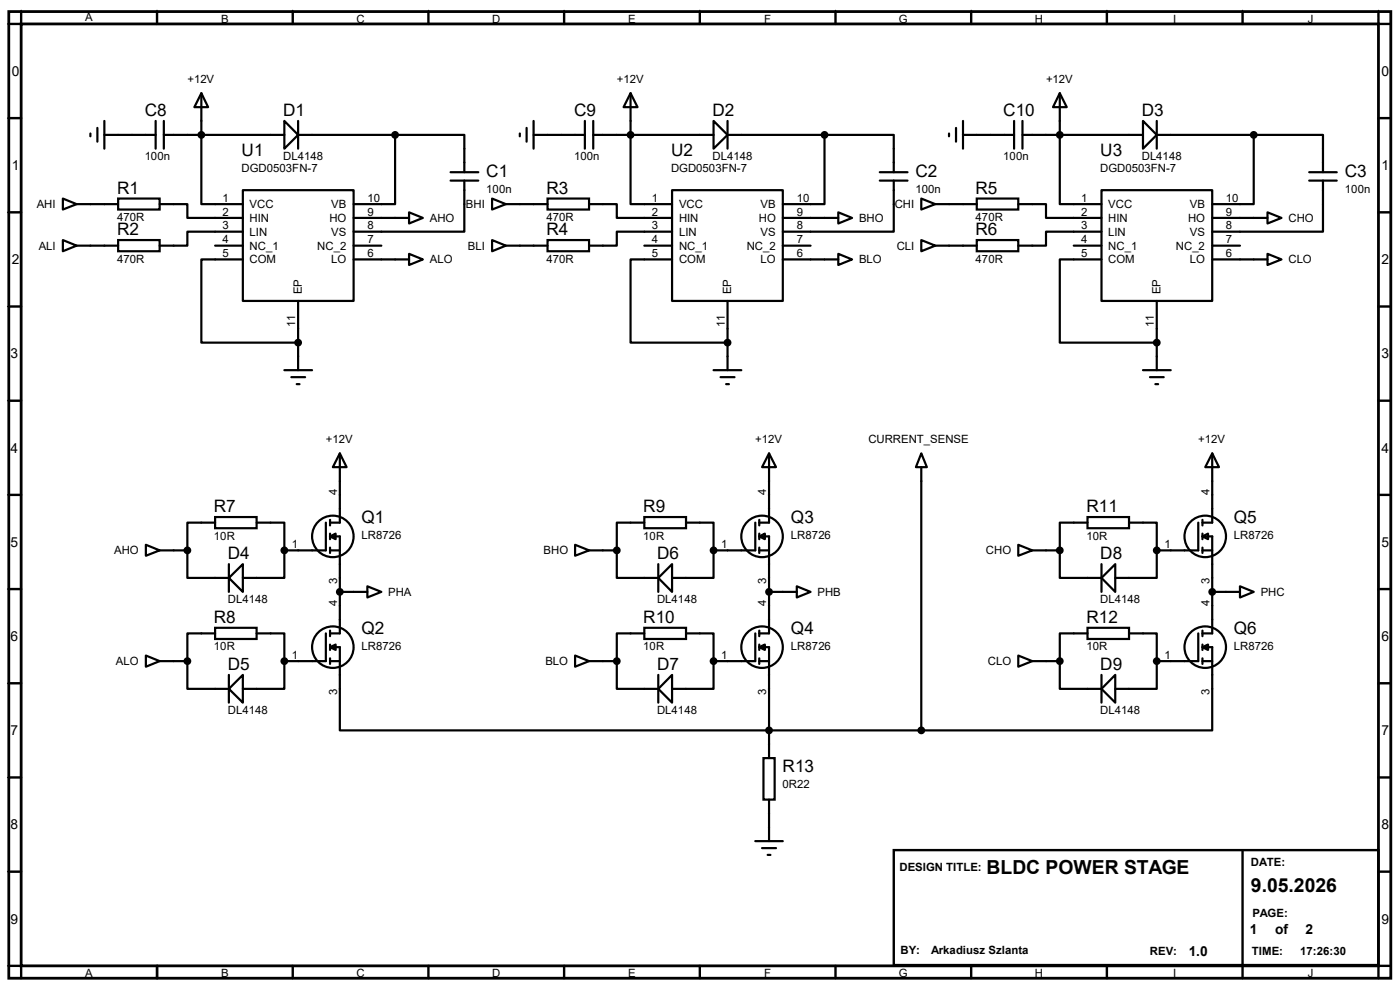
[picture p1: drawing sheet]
<svg xmlns="http://www.w3.org/2000/svg" width="297mm" height="210mm" viewBox="0 0 297 210" stroke-linecap="round" stroke-linejoin="round" font-family="sans-serif">
<path d="M1.9 2.5h293.2v205h-293.2zM4.5 5.1h287.9v199.8h-287.9z" fill="none" stroke="#000" stroke-width=".59"/>
<g fill="none" stroke="#000" stroke-width=".51">
<path d="M4.5 2.5v2.6h-2.6M33.3 2.5v2.6M62.1 2.5v2.6M90.9 2.5v2.6M119.7 2.5v2.6M148.5 2.5v2.6M177.2 2.5v2.6M206 2.5v2.6M234.8 2.5v2.6M263.6 2.5v2.6M292.4 2.5v2.6h2.7M1.9 25.1h2.6"/>
<path d="M292.4 25.1h2.7M1.9 45h2.6M292.4 45h2.7M1.9 65h2.6M292.4 65h2.7M1.9 85h2.6M292.4 85h2.7M1.9 105h2.6M292.4 105h2.7M1.9 125h2.6M292.4 125h2.7M1.9 144.9h2.6"/>
<path d="M292.4 144.9h2.7M1.9 164.9h2.6M292.4 164.9h2.7M1.9 184.9h2.6M189.6 180.3h102.8v24.4h-102.8zM263.6 180.3v24.4M292.4 184.9h2.7M1.9 204.9h2.6v2.6M33.3 204.9v2.6M62.1 204.9v2.6M90.9 204.9v2.6M119.7 204.9v2.6"/>
<path d="M148.5 204.9v2.6M177.2 204.9v2.6M206 204.9v2.6M234.8 204.9v2.6M263.6 204.9v2.6M295.1 204.9h-2.7v2.6"/>
</g>
<g fill="none" stroke="#000" stroke-width=".21">
<path d="M1.6 5.1h2.6M4.5 2.2v2.6M33.3 2.2l.1 2.6M62.1 2.2v2.6M90.9 2.2v2.6M119.7 2.2v2.6M148.5 2.2v2.6M177.2 2.2l.1 2.6M206 2.2l.1 2.6M234.8 2.2l.1 2.6M263.6 2.2l.1 2.6M292.4 2.2l.1 2.6"/>
<path d="M1.6 25.1h2.6M1.6 45h2.6M1.6 65h2.6M1.6 85h2.6M1.6 105h2.6M1.6 125h2.6M1.6 144.9h2.6M1.6 164.9h2.6M1.6 184.9h2.6M1.6 204.9h2.6"/>
</g>
<g fill="none" stroke="#000" stroke-width=".47">
<path d="M42.7 19.8l1.5 2.9h-3zM42.7 19.8v23.5h8.8M133.8 19.8l1.5 2.9h-3zM133.8 19.8v23.5h8.8M224.8 19.8l1.5 2.9h-2.9zM224.8 19.8v23.5h8.9M19.2 28.3v.6M20.7 27.1v3M22.1 28.6h10.9M22.1 25.7v5.8M33 25.7v5.8M34.8 28.6h25.5"/>
<path d="M34.8 25.7v5.8M60.3 25.7l2.9 2.9-2.9 2.9zM63.2 25.7v5.8M63.2 28.6h20.6M83.8 28.6h14.7v7.9M83.8 28.6v14.7h-8.8M95.6 38.3h5.9M95.6 36.5h5.9M98.5 38.3v10.8h-23.5M110.3 28.3v.6M111.7 27.1v3M113.2 28.6h10.9"/>
<path d="M113.2 25.7v5.8M124.1 25.7v5.8M125.9 28.6h25.5M125.9 25.7v5.8M151.4 25.7l2.9 2.9-2.9 2.9zM154.3 28.6h20.6M154.3 25.7v5.8M174.9 28.6h14.7v7.9M174.9 28.6v14.7h-8.8M186.6 38.3h5.9M186.6 36.5h5.9M189.6 38.3v10.8h-23.5"/>
<path d="M201.3 28.3v.6M202.8 27.1v3M204.3 28.6h10.8M204.3 25.7v5.8M215.1 25.7v5.8M216.9 28.6h25.6M216.9 25.7v5.8M242.5 25.7l2.9 2.9-2.9 2.9zM245.4 28.6h20.6M245.4 25.7v5.8M266 28.6h14.7v7.9M266 28.6v14.7h-8.8"/>
<path d="M277.7 38.3h5.9M277.7 36.5h5.9M280.7 38.3v10.8h-23.5M13.3 42.1l3 1.2-3 1.1zM13.3 50.9l3 1.2-3 1.2zM16.3 43.3h8.8M16.3 52.1h8.8M25.1 42.1h8.8v2.3h-8.8zM25.1 50.9h8.8v2.4h-8.8zM33.9 43.3h5.9v2.9h11.7M45.6 52.1h5.9M51.5 40.3h23.5v23.5h-23.5z"/>
<path d="M51.5 55h-8.8v17.7h20.5M51.5 49.1h-11.7v3h-5.9M75 46.2h11.8M75 55h11.8M75 52.1h5.9M86.8 45l2.9 1.2-2.9 1.2zM86.8 53.8l2.9 1.2-2.9 1.2zM104.4 42.1l2.9 1.2-2.9 1.1zM104.4 50.9l2.9 1.2-2.9 1.2zM107.3 43.3h8.9M107.3 52.1h8.9M116.2 42.1h8.8v2.3h-8.8z"/>
<path d="M116.2 50.9h8.8v2.4h-8.8zM125 43.3h5.9v2.9h11.7M136.7 52.1h5.9M142.6 40.3h23.5v23.5h-23.5zM142.6 55h-8.8v17.7h20.5M142.6 49.1h-11.7v3h-5.9M166.1 46.2h11.7M166.1 55h11.7M166.1 52.1h5.9M177.8 45l3 1.2-3 1.2zM177.8 53.8l3 1.2-3 1.2zM195.5 42.1l2.9 1.2-2.9 1.1z"/>
<path d="M195.5 50.9l2.9 1.2-2.9 1.2zM198.4 43.3h8.8M198.4 52.1h8.8M207.2 42.1h8.8v2.3h-8.8zM207.2 50.9h8.8v2.4h-8.8zM216 43.3h5.9v2.9h11.8M227.8 52.1h5.9M233.7 40.3h23.5v23.5h-23.5zM233.7 55h-8.9v17.7h20.6M233.7 49.1h-11.8v3h-5.9M257.2 46.2h11.7M257.2 55h11.7"/>
<path d="M257.2 52.1h5.9M268.9 45l3 1.2-3 1.2zM268.9 53.8l3 1.2-3 1.2zM60.3 78.5h5.9M63.2 63.8v14.7M151.4 78.5h5.9M154.3 63.8v14.7M242.5 78.5h5.9M245.4 63.8v14.7M61.8 80h2.9M62.9 81.5h.6M72.1 96.2l1.4 2.9h-2.9z"/>
<path d="M72.1 96.2v14.7h-2.1M152.9 80h2.9M154.1 81.5h.5M163.2 96.2l1.4 2.9h-2.9zM163.2 96.2v14.7h-2.1M195.5 96.2l1.1 2.9h-2.3zM195.5 99.1v55.8M244 80h2.9M245.1 81.5h.6M257.2 96.2l1.4 2.9h-2.9zM257.2 96.2v14.7h-2.1M30.9 115.6l3 1.2-3 1.1z"/>
<path d="M33.9 116.8h5.9M39.8 116.8v5.8h8.8M45.6 109.7h8.8v2.4h-8.8zM45.6 110.9h-5.8v5.9M48.6 119.7v5.9M54.4 110.9h5.9v5.9M60.3 116.8v5.8h-8.8M69.1 110.9v5.9h-8.8M70 113.8l1.2-.6v1.2zM70 116.8h2.1M70 113.8h2.1v20.6h-2.1M70 110.3v1.2"/>
<path d="M70 113.2v1.2M70 116.2v1.1M122 115.6l3 1.2-3 1.1zM125 116.8h5.9M130.9 116.8v5.8h8.8M136.7 109.7h8.8v2.4h-8.8zM136.7 110.9h-5.8v5.9M139.7 119.7v5.9M145.5 110.9h5.9v5.9M151.4 116.8v5.8h-8.8M160.2 110.9v5.9h-8.8M161.1 113.8l1.2-.6v1.2z"/>
<path d="M161.1 116.8h2.1M161.1 113.8h2.1v20.6h-2.1M161.1 110.3v1.2M161.1 113.2v1.2M161.1 116.2v1.1M216 115.6l3 1.2-3 1.1zM219 116.8h5.8M224.8 116.8v5.8h8.9M230.7 109.7h8.8v2.4h-8.8zM230.7 110.9h-5.9v5.9M233.7 119.7v5.9M236.6 119.7v5.9l-2.9-3z"/>
<path d="M239.5 110.9h5.9v5.9M245.4 116.8v5.8h-8.8M254.2 110.9v5.9h-8.8M255.1 113.8l1.2-.6v1.2zM255.1 116.8h2.1M255.1 113.8h2.1v20.6h-2.1M255.1 110.3v1.2M255.1 113.2v1.2M255.1 116.2v1.1M30.9 139.1l3 1.2-3 1.1zM45.6 133.2h8.8v2.4h-8.8zM45.6 134.4h-5.8v5.9"/>
<path d="M48.6 122.6l2.9-2.9v5.9zM54.4 134.4h5.9v5.9M69.1 134.4v5.9h-8.8M70 137.3l1.2-.6v1.2zM70 137.3h2.1v17.6h123.4M70 133.8v1.2M70 136.7v1.2M70 139.7v1.1M72.1 125.6h5.8M77.9 124.4l3 1.2-3 1.1zM122 139.1l3 1.2-3 1.1zM136.7 133.2h8.8v2.4h-8.8z"/>
<path d="M136.7 134.4h-5.8v5.9M139.7 122.6l2.9-2.9v5.9zM145.5 134.4h5.9v5.9M160.2 134.4v5.9h-8.8M161.1 137.3l1.2-.6v1.2zM161.1 137.3h2.1v23.5M161.1 133.8v1.2M161.1 136.7v1.2M161.1 139.7v1.1M163.2 125.6h5.8M169 124.4l3 1.2-3 1.1zM216 139.1l3 1.2-3 1.1z"/>
<path d="M230.7 133.2h8.8v2.4h-8.8zM230.7 134.4h-5.9v5.9M239.5 134.4h5.9v5.9M254.2 134.4v5.9h-8.8M255.1 137.3l1.2-.6v1.2zM255.1 137.3h2.1v17.6h-61.7M255.1 133.8v1.2M255.1 136.7v1.2M255.1 139.7v1.1M257.2 125.6h5.9M263.1 124.4l2.9 1.2-2.9 1.1zM33.9 140.3h5.9"/>
<path d="M39.8 140.3v5.8h8.8M48.6 143.2v5.9M51.5 143.2v5.9l-2.9-3zM60.3 140.3v5.8h-8.8M70 140.3h2.1M125 140.3h5.9M130.9 140.3v5.8h8.8M139.7 143.2v5.9M142.6 143.2v5.9l-2.9-3zM151.4 140.3v5.8h-8.8M161.1 140.3h2.1M219 140.3h5.8"/>
<path d="M224.8 140.3v5.8h8.9M233.7 143.2v5.9M236.6 143.2v5.9l-2.9-3zM245.4 140.3v5.8h-8.8M255.1 140.3h2.1M160.2 178.4h5.9M161.7 179.9h2.9M162 160.8h2.3v8.8h-2.3zM163.2 169.6v8.8M162.9 181.4h.5"/>
<circle cx="70.6" cy="113.8" r="4.4"/>
<circle cx="161.7" cy="113.8" r="4.4"/>
<circle cx="255.7" cy="113.8" r="4.4"/>
<circle cx="70.6" cy="137.3" r="4.4"/>
<circle cx="161.7" cy="137.3" r="4.4"/>
<circle cx="255.7" cy="137.3" r="4.4"/>
</g>
<g fill="#000" stroke="#000" stroke-width=".47">
<circle cx="42.7" cy="28.6" r=".59"/>
<circle cx="83.8" cy="28.6" r=".59"/>
<circle cx="133.8" cy="28.6" r=".59"/>
<circle cx="174.9" cy="28.6" r=".59"/>
<circle cx="224.8" cy="28.6" r=".59"/>
<circle cx="266" cy="28.6" r=".59"/>
<circle cx="63.2" cy="72.7" r=".59"/>
<circle cx="154.3" cy="72.7" r=".59"/>
<circle cx="245.4" cy="72.7" r=".59"/>
<circle cx="39.8" cy="116.8" r=".59"/>
<circle cx="60.3" cy="116.8" r=".59"/>
<circle cx="130.9" cy="116.8" r=".59"/>
<circle cx="151.4" cy="116.8" r=".59"/>
<circle cx="224.8" cy="116.8" r=".59"/>
<circle cx="245.4" cy="116.8" r=".59"/>
<circle cx="72.1" cy="125.6" r=".59"/>
<circle cx="163.2" cy="125.6" r=".59"/>
<circle cx="257.2" cy="125.6" r=".59"/>
<circle cx="39.8" cy="140.3" r=".59"/>
<circle cx="60.3" cy="140.3" r=".59"/>
<circle cx="130.9" cy="140.3" r=".59"/>
<circle cx="151.4" cy="140.3" r=".59"/>
<circle cx="163.2" cy="154.9" r=".59"/>
<circle cx="195.5" cy="154.9" r=".59"/>
<circle cx="224.8" cy="140.3" r=".59"/>
<circle cx="245.4" cy="140.3" r=".59"/>
</g>
<g font-size="4.1">
<text x="209.3" y="185.4">BLDC POWER STAGE</text>
<text x="265.4" y="189.2">9.05.2026</text>
</g>
<g font-size="3.6">
<text x="30.7" y="24.7">C8</text>
<text x="60.1" y="24.7">D1</text>
<text x="121.8" y="24.7">C9</text>
<text x="151.2" y="24.7">D2</text>
<text x="212.9" y="24.7">C10</text>
<text x="242.2" y="24.7">D3</text>
<text x="51.3" y="33.1">U1</text>
<text x="142.4" y="33.1">U2</text>
<text x="233.4" y="33.1">U3</text>
<text x="24.8" y="41.1">R1</text>
<text x="103.2" y="37.5">C1</text>
<text x="115.9" y="41.1">R3</text>
<text x="194.2" y="37.5">C2</text>
<text x="207" y="41.1">R5</text>
<text x="285.3" y="37.5">C3</text>
<text x="24.8" y="49.9">R2</text>
<text x="115.9" y="49.9">R4</text>
<text x="207" y="49.9">R6</text>
<text x="45.4" y="108.7">R7</text>
<text x="76.7" y="111">Q1</text>
<text x="136.5" y="108.7">R9</text>
<text x="167.8" y="111">Q3</text>
<text x="230.5" y="108.7">R11</text>
<text x="261.8" y="111">Q5</text>
<text x="48.3" y="118.7">D4</text>
<text x="139.4" y="118.7">D6</text>
<text x="233.4" y="118.7">D8</text>
<text x="45.4" y="132.2">R8</text>
<text x="76.7" y="134.5">Q2</text>
<text x="136.5" y="132.2">R10</text>
<text x="167.8" y="134.5">Q4</text>
<text x="230.5" y="132.2">R12</text>
<text x="261.8" y="134.5">Q6</text>
<text x="48.3" y="142.2">D5</text>
<text x="139.4" y="142.2">D7</text>
<text x="233.4" y="142.2">D9</text>
<text x="166" y="163.9">R13</text>
</g>
<g font-size="2.9">
<text x="2.5" y="16.1">0</text>
<text x="293.1" y="16.1">0</text>
<text x="2.5" y="36.1">1</text>
<text x="293.1" y="36.1">1</text>
<text x="2.5" y="56">2</text>
<text x="293.1" y="56">2</text>
<text x="2.2" y="76">3</text>
<text x="293.1" y="76">3</text>
<text x="2.2" y="96">4</text>
<text x="293.1" y="96">4</text>
<text x="2.2" y="116">5</text>
<text x="293.1" y="116">5</text>
<text x="2.2" y="136">6</text>
<text x="293.1" y="136">6</text>
<text x="2.2" y="156">7</text>
<text x="293.1" y="156">7</text>
<text x="2.2" y="175.9">8</text>
<text x="293.1" y="175.9">8</text>
<text x="2.2" y="195.9">9</text>
<text x="293.1" y="195.9">9</text>
<text x="252.2" y="202.9">1.0</text>
<text x="265.2" y="198.2">1</text>
<text x="270.5" y="198.2">of</text>
<text x="276.9" y="198.2">2</text>
</g>
<g font-size="2.4">
<text x="18.1" y="4.5">A</text>
<text x="46.9" y="4.8">B</text>
<text x="75.6" y="4.8">C</text>
<text x="104.4" y="4.8">D</text>
<text x="133.3" y="4.8">E</text>
<text x="162.1" y="4.8">F</text>
<text x="190.7" y="4.8">G</text>
<text x="219.5" y="4.8">H</text>
<text x="248.9" y="4.8">I</text>
<text x="277.5" y="4.8">J</text>
<text x="39.8" y="17.7">+12V</text>
<text x="130.9" y="17.7">+12V</text>
<text x="221.9" y="17.7">+12V</text>
<text x="30.7" y="34">100n</text>
<text x="60.1" y="34">DL4148</text>
<text x="121.8" y="34">100n</text>
<text x="151.2" y="34">DL4148</text>
<text x="212.9" y="34">100n</text>
<text x="242.2" y="34">DL4148</text>
<text x="51.3" y="36.4">DGD0503FN-7</text>
<text x="103.2" y="40.9">100n</text>
<text x="142.4" y="36.4">DGD0503FN-7</text>
<text x="194.2" y="40.9">100n</text>
<text x="233.4" y="36.4">DGD0503FN-7</text>
<text x="285.3" y="40.9">100n</text>
<text x="7.8" y="44.2">AHI</text>
<text x="24.8" y="46.9">470R</text>
<text x="47.2" y="42.8">1</text>
<text x="47.2" y="45.7">2</text>
<text x="53" y="44.2">VCC</text>
<text x="53" y="47.1">HIN</text>
<text x="69.9" y="47.1">HO</text>
<text x="70.3" y="44.2">VB</text>
<text x="77.9" y="42.8">10</text>
<text x="77.9" y="45.7">9</text>
<text x="91.2" y="47.1">AHO</text>
<text x="98.8" y="44.2">BHI</text>
<text x="115.9" y="46.9">470R</text>
<text x="138.3" y="42.8">1</text>
<text x="138.3" y="45.7">2</text>
<text x="144.1" y="44.2">VCC</text>
<text x="144.1" y="47.1">HIN</text>
<text x="161" y="47.1">HO</text>
<text x="161.4" y="44.2">VB</text>
<text x="169" y="42.8">10</text>
<text x="169" y="45.7">9</text>
<text x="182.2" y="47.1">BHO</text>
<text x="189.8" y="44.2">CHI</text>
<text x="207" y="46.9">470R</text>
<text x="229.4" y="42.8">1</text>
<text x="229.4" y="45.7">2</text>
<text x="235.1" y="44.2">VCC</text>
<text x="235.1" y="47.1">HIN</text>
<text x="252.1" y="47.1">HO</text>
<text x="252.4" y="44.2">VB</text>
<text x="260.1" y="42.8">10</text>
<text x="260.1" y="45.7">9</text>
<text x="273.3" y="47.1">CHO</text>
<text x="8.2" y="53">ALI</text>
<text x="47.2" y="48.6">3</text>
<text x="47.2" y="51.6">4</text>
<text x="53" y="50">LIN</text>
<text x="53" y="53">NC_1</text>
<text x="67.3" y="53">NC_2</text>
<text x="70.3" y="50">VS</text>
<text x="77.9" y="48.6">8</text>
<text x="77.9" y="51.6">7</text>
<text x="99.3" y="53">BLI</text>
<text x="138.3" y="48.6">3</text>
<text x="138.3" y="51.6">4</text>
<text x="144.1" y="50">LIN</text>
<text x="144.1" y="53">NC_1</text>
<text x="158.4" y="53">NC_2</text>
<text x="161.4" y="50">VS</text>
<text x="169" y="48.6">8</text>
<text x="169" y="51.6">7</text>
<text x="190.2" y="53">CLI</text>
<text x="229.4" y="48.6">3</text>
<text x="229.4" y="51.6">4</text>
<text x="235.1" y="50">LIN</text>
<text x="235.1" y="53">NC_1</text>
<text x="249.5" y="53">NC_2</text>
<text x="252.4" y="50">VS</text>
<text x="260.1" y="48.6">8</text>
<text x="260.1" y="51.6">7</text>
<text x="24.8" y="55.7">470R</text>
<text x="47.2" y="54.5">5</text>
<text x="53" y="55.9">COM</text>
<text x="70.3" y="55.9">LO</text>
<text x="77.9" y="54.5">6</text>
<text x="91.2" y="55.9">ALO</text>
<text x="115.9" y="55.7">470R</text>
<text x="138.3" y="54.5">5</text>
<text x="144.1" y="55.9">COM</text>
<text x="161.4" y="55.9">LO</text>
<text x="169" y="54.5">6</text>
<text x="182.2" y="55.9">BLO</text>
<text x="207" y="55.7">470R</text>
<text x="229.4" y="54.5">5</text>
<text x="235.1" y="55.9">COM</text>
<text x="252.4" y="55.9">LO</text>
<text x="260.1" y="54.5">6</text>
<text x="273.3" y="55.9">CLO</text>
<text x="64.1" y="62.4" transform="rotate(-90 64.1 62.4)">EP</text>
<text x="155.2" y="62.4" transform="rotate(-90 155.2 62.4)">EP</text>
<text x="246.2" y="62.4" transform="rotate(-90 246.2 62.4)">EP</text>
<text x="62.7" y="69.3" transform="rotate(-90 62.7 69.3)">11</text>
<text x="153.8" y="69.3" transform="rotate(-90 153.8 69.3)">11</text>
<text x="244.8" y="69.3" transform="rotate(-90 244.8 69.3)">11</text>
<text x="69.1" y="94.1">+12V</text>
<text x="160.2" y="94.1">+12V</text>
<text x="184.2" y="94.1">CURRENT_SENSE</text>
<text x="254.2" y="94.1">+12V</text>
<text x="71.5" y="105" transform="rotate(-90 71.5 105)">4</text>
<text x="162.6" y="105" transform="rotate(-90 162.6 105)">4</text>
<text x="256.6" y="105" transform="rotate(-90 256.6 105)">4</text>
<text x="24.2" y="117.6">AHO</text>
<text x="45.4" y="114.5">10R</text>
<text x="61.9" y="116.2">1</text>
<text x="76.7" y="114.3">LR8726</text>
<text x="115.3" y="117.6">BHO</text>
<text x="136.5" y="114.5">10R</text>
<text x="153" y="116.2">1</text>
<text x="167.8" y="114.3">LR8726</text>
<text x="209.2" y="117.6">CHO</text>
<text x="230.5" y="114.5">10R</text>
<text x="247" y="116.2">1</text>
<text x="261.8" y="114.3">LR8726</text>
<text x="71.5" y="124" transform="rotate(-90 71.5 124)">3</text>
<text x="162.6" y="124" transform="rotate(-90 162.6 124)">3</text>
<text x="256.6" y="124" transform="rotate(-90 256.6 124)">3</text>
<text x="48.3" y="128">DL4148</text>
<text x="71.5" y="128.5" transform="rotate(-90 71.5 128.5)">4</text>
<text x="82.3" y="126.4">PHA</text>
<text x="139.4" y="128">DL4148</text>
<text x="162.6" y="128.5" transform="rotate(-90 162.6 128.5)">4</text>
<text x="173.4" y="126.4">PHB</text>
<text x="233.4" y="128">DL4148</text>
<text x="256.6" y="128.5" transform="rotate(-90 256.6 128.5)">4</text>
<text x="267.5" y="126.4">PHC</text>
<text x="45.4" y="138">10R</text>
<text x="76.7" y="137.8">LR8726</text>
<text x="136.5" y="138">10R</text>
<text x="167.8" y="137.8">LR8726</text>
<text x="230.5" y="138">10R</text>
<text x="261.8" y="137.8">LR8726</text>
<text x="24.6" y="141.1">ALO</text>
<text x="61.9" y="139.7">1</text>
<text x="115.7" y="141.1">BLO</text>
<text x="153" y="139.7">1</text>
<text x="209.6" y="141.1">CLO</text>
<text x="247" y="139.7">1</text>
<text x="71.5" y="147.5" transform="rotate(-90 71.5 147.5)">3</text>
<text x="162.6" y="147.5" transform="rotate(-90 162.6 147.5)">3</text>
<text x="256.6" y="147.5" transform="rotate(-90 256.6 147.5)">3</text>
<text x="48.3" y="151.5">DL4148</text>
<text x="139.4" y="151.5">DL4148</text>
<text x="233.4" y="151.5">DL4148</text>
<text x="166" y="167.2">0R22</text>
<text x="190.8" y="184.7">DESIGN TITLE:</text>
<text x="265.4" y="183.7">DATE:</text>
<text x="265.7" y="194.6">PAGE:</text>
<text x="191.1" y="202.5">BY:</text>
<text x="197.5" y="202.5">Arkadiusz Szlanta</text>
<text x="244" y="202.7">REV:</text>
<text x="265.6" y="202.7">TIME:</text>
<text x="275.8" y="202.7">17:26:30</text>
<text x="18.1" y="207.2">A</text>
<text x="46.9" y="207.2">B</text>
<text x="75.6" y="207.2">C</text>
<text x="104.4" y="207.2">D</text>
<text x="133.3" y="207.2">E</text>
<text x="162.1" y="207.2">F</text>
<text x="190.7" y="207.2">G</text>
<text x="219.5" y="207.2">H</text>
<text x="248.9" y="207.2">I</text>
<text x="277.5" y="207.2">J</text>
</g>
</svg>
